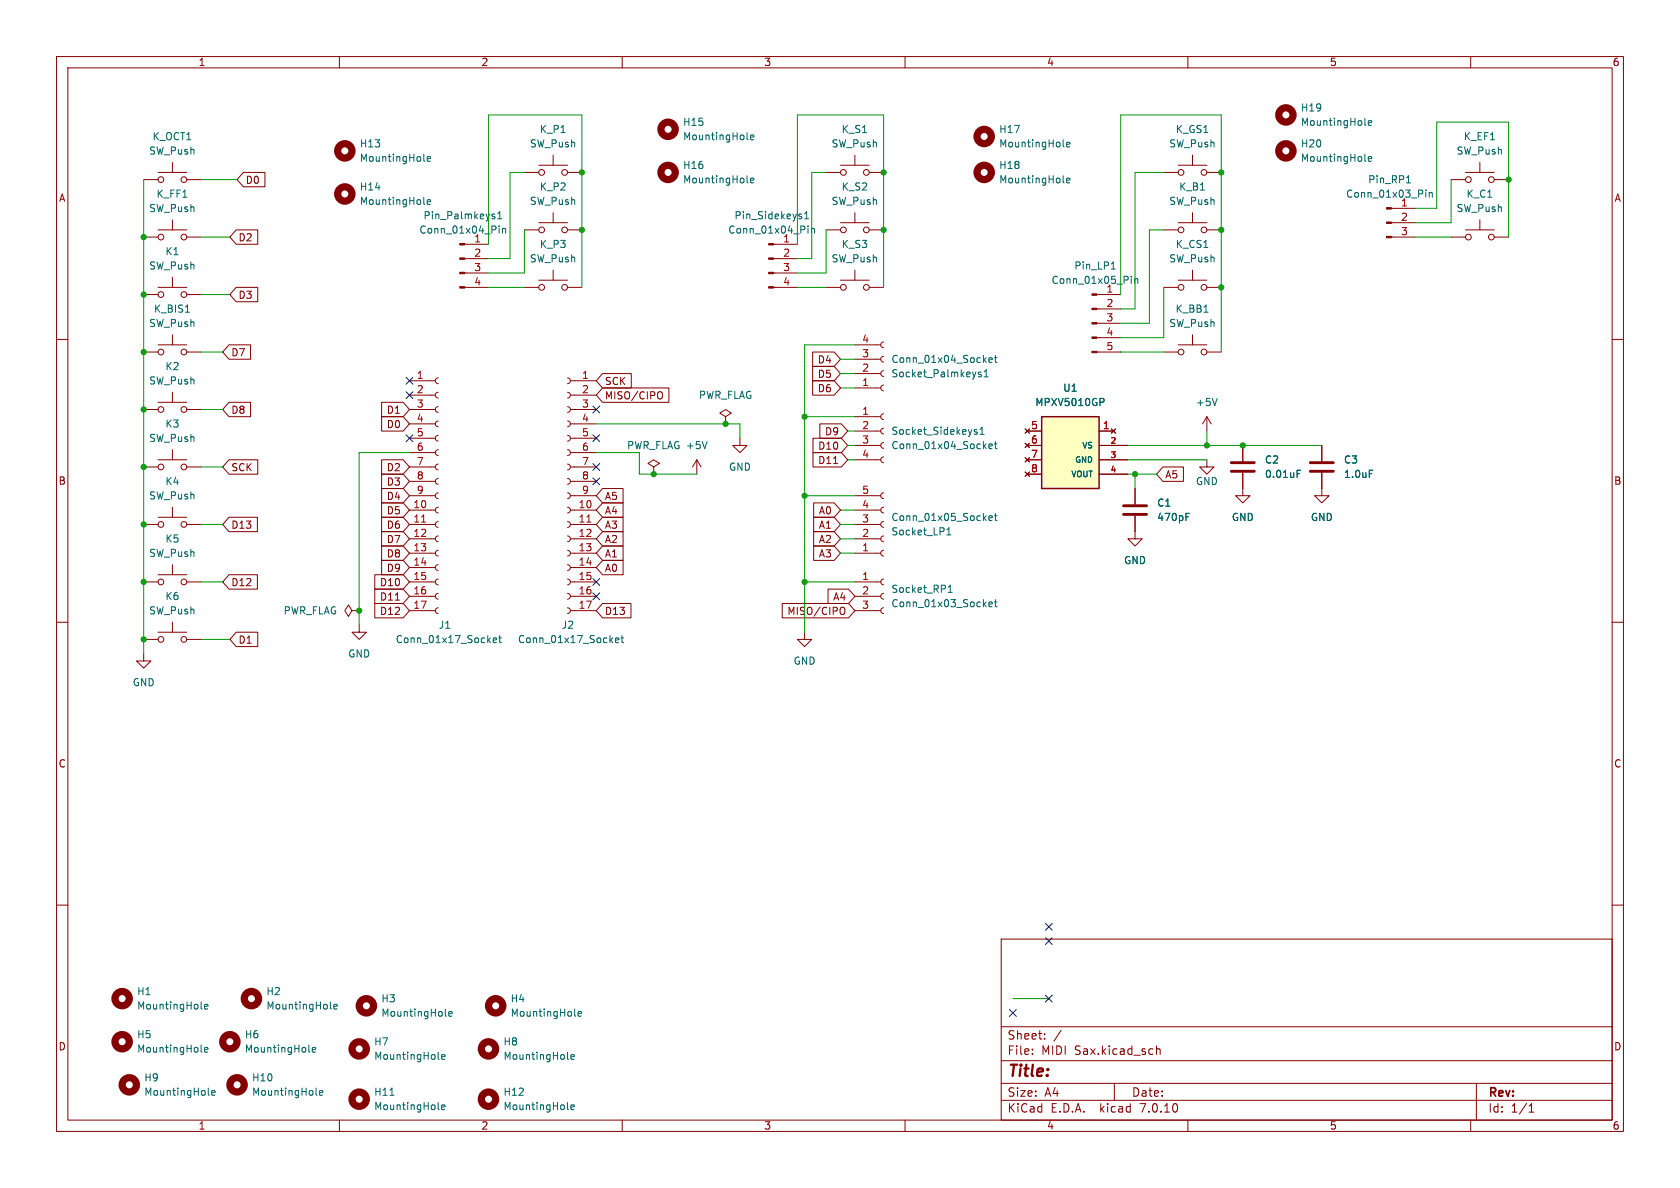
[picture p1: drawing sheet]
<svg xmlns="http://www.w3.org/2000/svg" width="297mm" height="210mm" viewBox="0 0 297 210" stroke-linecap="round" stroke-linejoin="round" font-family="sans-serif">
<g fill="none" stroke="#840000" stroke-width=".18">
<path d="M10 10h277v190h-277zM12 12h273v186h-273zM60 10v2M110 10v2M160 10v2M210 10v2M260 10v2M25.4 31.8h2.5M27.9 30.5h5.1M30.5 28.7v1.8M30.5 38.9v1.7M33 31.8h2.6"/>
<path d="M43 30.5h3.8v2.5h-3.8l-1.1-1.2zM92.7 30.5h2.5M95.2 29.2h5.1M95.2 39.4h5.1M97.8 27.4v1.8M97.8 37.6v1.8M100.3 30.5h2.6M146 30.5h2.6M148.6 29.2h5.1M148.6 39.4h5.1M151.1 27.4v1.8M151.1 37.6v1.8"/>
<path d="M153.7 30.5h2.5M205.7 30.5h2.6M208.3 29.2h5.1M208.3 39.4h5.1M210.8 27.4v1.8M210.8 37.6v1.8M213.4 30.5h2.5M246 39.4h4.2M246 36.8h4.2M256.5 31.8h2.6M259.1 30.5h5.1M261.6 28.7v1.8"/>
<path d="M261.6 38.9v1.7M264.2 31.8h2.5M10 60h2M25.4 52.1h2.5M25.4 41.9h2.5M27.9 50.8h5.1M27.9 40.6h5.1M30.5 49v1.8M30.5 59.2v1.8M33 52.1h2.6M33 41.9h2.6M41.8 50.8h3.8v2.5h-3.8l-1.2-1.2z"/>
<path d="M41.8 40.6h3.8v2.6h-3.8l-1.2-1.3zM82.1 50.8h4.3M82.1 48.3h4.3M82.1 45.7h4.3M82.1 43.2h4.3M92.7 50.8h2.5M92.7 40.6h2.5M95.2 49.5h5.1M97.8 47.8v1.7M100.3 50.8h2.6M100.3 40.6h2.6M136.8 50.8h4.2"/>
<path d="M136.8 48.3h4.2M136.8 45.7h4.2M136.8 43.2h4.2M146 50.8h2.6M146 40.6h2.6M148.6 49.5h5.1M151.1 47.8v1.7M153.7 50.8h2.5M153.7 40.6h2.5M193.9 52.1h4.2M193.9 59.7h4.2M193.9 57.2h4.2"/>
<path d="M193.9 54.6h4.2M205.7 50.8h2.6M205.7 40.6h2.6M208.3 49.5h5.1M210.8 47.8v1.7M210.8 59.2v1.8M213.4 50.8h2.5M213.4 40.6h2.5M246 41.9h4.2M256.5 41.9h2.6M259.1 40.6h5.1M264.2 41.9h2.5"/>
<path d="M285 60h2M25.4 72.4h2.5M25.4 62.2h2.5M27.9 71.1h5.1M27.9 61h5.1M30.5 69.3v1.8M30.5 79.5v1.8M33 72.4h2.6M33 62.2h2.6M40.5 71.1h3.8v2.6h-3.8l-1.1-1.3zM40.5 61h3.8v2.5h-3.8l-1.1-1.3zM67.5 71.1h3.8l1.1 1.3-1.1 1.3h-3.8z"/>
<path d="M67.5 73.7h3.8l1.1 1.2-1.1 1.3h-3.8zM72.4 72.4h4.6M72.4 77.5h4.6M72.4 74.9h4.6M72.4 69.9h4.6M72.4 67.3h4.6M77.5 79.5l-.4 .1-.1 .4 .1 .4 .4 .1M77.5 77l-.4 .1-.1 .4 .1 .3 .4 .2M77.5 74.4l-.4 .2-.1 .3 .1 .4 .4 .1M77.5 71.9l-.4 .1-.1 .4 .1 .3 .4 .2M77.5 69.3l-.4 .2-.1 .3 .1 .4 .4 .2M77.5 66.8l-.4 .1-.1 .4 .1 .4 .4 .1"/>
<path d="M100.3 79.5l.4 .2 .1 .3-.1 .4-.4 .1M100.3 77l.4 .1 .1 .4-.1 .3-.4 .2M100.3 74.4l.4 .2 .1 .3-.1 .4-.4 .1M100.3 71.9l.4 .1 .1 .4-.1 .4-.4 .1M100.3 69.3l.4 .2 .1 .4-.1 .3-.4 .2M100.3 66.8l.4 .2 .1 .3-.1 .4-.4 .1M100.8 72.4h4.6M100.8 77.5h4.6M100.8 74.9h4.6M100.8 69.9h4.6M100.8 67.3h4.6M106.5 66h5.1v2.6h-5.1l-1.1-1.3z"/>
<path d="M106.5 68.6h11.8v2.5h-11.8l-1.1-1.2zM116.6 69.3a.43 .43 0 0 1 .5 .4v.4a.43 .43 0 0 1-.5 .4M128.3 73.7l1-.7-1-.6-1 .6 1 .7v1.2M128.3 74.9h.1M130.8 77.5v1.2h1.3l-1.3 1.3-1.3-1.3h1.3M143.7 64.8h3.8l1.1 1.2-1.1 1.3h-3.8zM143.7 67.3h3.8l1.1 1.3-1.1 1.3h-3.8zM143.7 62.2h3.8l1.1 1.3-1.1 1.3h-3.8zM143.7 77.5h5l1.2 1.2-1.2 1.3h-5zM144.9 74.9h3.8l1.2 1.3-1.2 1.3h-3.8zM151.1 61h4.6M151.1 63.5h4.6"/>
<path d="M151.1 66h4.6M151.1 68.6h4.6M151.1 78.7h4.6M151.1 76.2h4.6M151.1 73.7h4.6M156.2 60.5l-.3 .1-.2 .3 .1 .4 .4 .2M156.2 63l-.3 .1-.2 .4 .1 .4 .4 .1M156.2 65.5l-.3 .2-.2 .3 .1 .4 .4 .1M156.2 68.1l-.3 .1-.2 .4 .1 .3 .4 .2M156.2 78.2l-.3 .2-.2 .3 .1 .4 .4 .1M156.2 75.7l-.3 .1-.2 .4 .1 .4 .4 .1M156.2 73.2l-.3 .1-.2 .3 .1 .4 .4 .2"/>
<path d="M181.2 75.8l.8 .8M181.2 78.4l.8 .7M181.6 78.7h2.5M181.6 76.2h2.5M182 75.8l-.8 .8M182 78.4l-.8 .7M193.9 62.2h4.2M194.3 78.7h5.1M194.3 76.2h2.5M196.5 75.8l.7 .8M197.2 75.8l-.7 .8M205.7 62.2h2.6"/>
<path d="M208.3 61h5.1M213.4 62.2h2.5M213.4 73.7l-.8 1.2M213.4 73.7v2.5M213.4 73.7l.7 1.2M219.7 78.7v2.8M233.7 78.7v2.8M25.4 82.6h2.5M25.4 92.7h2.5M27.9 81.3h5.1M27.9 91.4h5.1M30.5 89.7v1.7"/>
<path d="M30.5 99.8v1.8M33 82.6h2.6M33 92.7h2.6M40.5 91.4h5v2.6h-5l-1.1-1.3zM40.5 81.3h5.1v2.5h-5.1l-1.1-1.2zM67.5 86.4h3.8l1.1 1.2-1.1 1.3h-3.8zM67.5 99.1h3.8l1.1 1.2-1.1 1.3h-3.8zM67.5 94h3.8l1.1 1.3-1.1 1.2h-3.8zM67.5 88.9h3.8l1.1 1.3-1.1 1.2h-3.8zM67.5 91.4h3.8l1.1 1.3-1.1 1.3h-3.8zM67.5 81.3h3.8l1.1 1.3-1.1 1.2h-3.8zM67.5 96.5h3.8l1.1 1.3-1.1 1.3h-3.8z"/>
<path d="M67.5 83.8h3.8l1.1 1.3-1.1 1.3h-3.8zM72.4 82.6h4.6M72.4 92.7h4.6M72.4 87.6h4.6M72.4 90.2h4.6M72.4 95.3h4.6M72.4 97.8h4.6M72.4 85.1h4.6M72.4 80h4.6M77.5 99.8l-.4 .2-.1 .3 .1 .4 .4 .1M77.5 97.3l-.4 .1-.1 .4 .1 .3 .4 .2M77.5 94.7l-.4 .2-.1 .3 .1 .4 .4 .2"/>
<path d="M77.5 92.2l-.4 .1-.1 .4 .1 .4 .4 .1M77.5 89.7l-.4 .1-.1 .4 .1 .3 .4 .2M77.5 87.1l-.4 .2-.1 .3 .1 .4 .4 .1M77.5 84.6l-.4 .1-.1 .4 .1 .3 .4 .2M77.5 82l-.4 .2-.1 .3 .1 .4 .4 .2M100.3 99.8l.4 .2 .1 .3-.1 .4-.4 .1M100.3 97.3l.4 .1 .1 .4-.1 .4-.4 .1M100.3 94.7l.4 .2 .1 .4-.1 .3-.4 .2M100.3 92.2l.4 .2 .1 .3-.1 .4-.4 .1M100.3 89.7l.4 .1 .1 .4-.1 .3-.4 .2M100.3 87.1l.4 .2 .1 .3-.1 .4-.4 .1M100.3 84.6l.4 .1 .1 .4-.1 .4-.4 .1"/>
<path d="M100.3 82l.4 .2 .1 .4-.1 .3-.4 .2M100.8 82.6h4.6M100.8 92.7h4.6M100.8 87.6h4.6M100.8 90.2h4.6M100.8 95.3h4.6M100.8 97.8h4.6M100.8 85.1h4.6M100.8 80h4.6M106.5 94h3.7v2.5h-3.7l-1.1-1.2zM106.5 88.9h3.7v2.5h-3.7l-1.1-1.2zM106.5 86.4h3.7v2.5h-3.7l-1.1-1.3z"/>
<path d="M106.5 91.4h3.7v2.6h-3.7l-1.1-1.3zM106.5 96.5h3.7v2.6h-3.7l-1.1-1.3zM106.5 99.1h3.7v2.5h-3.7l-1.1-1.3zM115.6 82.6l1-.7-1-.6-1 .6 1 .7v1.2M115.6 83.8h.1M123.2 81.3l-.8 1.3M123.2 81.3v2.5M123.2 81.3l.8 1.3M143.7 80h5l1.2 1.3-1.2 1.3h-5zM143.8 88.9h3.7l1.1 1.3-1.1 1.2h-3.7zM143.8 91.4h3.7l1.1 1.3-1.1 1.3h-3.7zM143.8 94h3.7l1.1 1.3-1.1 1.2h-3.7z"/>
<path d="M143.8 96.5h3.7l1.1 1.3-1.1 1.3h-3.7zM147.4 82h.7M151.1 81.3h4.6M151.1 92.7h4.6M151.1 87.6h4.6M151.1 90.2h4.6M151.1 95.3h4.6M151.1 97.8h4.6M156.2 80.8l-.3 .1-.2 .4 .1 .3 .4 .2M156.2 87.1l-.3 .2-.2 .3 .1 .4 .4 .1M156.2 89.7l-.3 .1-.2 .4 .1 .3 .4 .2M156.2 92.2l-.3 .1-.2 .4 .1 .4 .4 .1"/>
<path d="M156.2 94.7l-.3 .2-.2 .3 .1 .4 .4 .2M156.2 97.3l-.3 .1-.2 .4 .1 .3 .4 .2M181.2 80.9l.8 .8M181.2 83.4l.8 .8M181.6 81.3h2.5M181.6 83.8h2.5M182 80.9l-.8 .8M182 83.4l-.8 .8M194.3 81.3h5.1M194.3 83.8h5.1M200.7 91.2v4.1h1.2l-1.2 1.2-1.3-1.2h1.3M200.7 86.4v2.8"/>
<path d="M205.6 82.5h3.6v2.6h-3.6l-1.1-1.3zM213.4 81.3v1.3h1.2l-1.2 1.2-1.3-1.2h1.3M219.7 83.6v4h1.3l-1.3 1.3-1.3-1.3h1.3M233.7 83.6v4h1.2l-1.2 1.3-1.3-1.3h1.3M10 110h2M25.4 115.6v1.2h1.3l-1.3 1.3-1.3-1.3h1.3M25.4 102.9h2.5M25.4 113h2.5M27.9 101.6h5.1M27.9 111.8h5.1M30.5 110v1.8M33 102.9h2.6"/>
<path d="M33 113h2.6M40.5 101.6h5v2.5h-5l-1.1-1.2zM41.8 111.8h3.8v2.5h-3.8l-1.2-1.3zM62.2 108l-.6-1.1-.6 1.1 .6 1 .6-1h1.3M63.5 110.5v1.3h1.3l-1.3 1.2-1.3-1.2h1.3M63.5 108h.1M66.3 101.6h5l1.1 1.3-1.1 1.2h-5zM66.3 106.7h5l1.1 1.3-1.1 1.2h-5zM66.3 104.1h5l1.1 1.3-1.1 1.3h-5zM69.9 106.1h.7M72.4 108h4.6M72.4 105.4h4.6"/>
<path d="M72.4 102.9h4.6M72.4 100.3h4.6M77.5 107.4l-.4 .2-.1 .3 .1 .4 .4 .2M77.5 104.9l-.4 .1-.1 .4 .1 .4 .4 .1M77.5 102.4l-.4 .1-.1 .4 .1 .3 .4 .2M100.3 107.4l.4 .2 .1 .4-.1 .3-.4 .2M100.3 104.9l.4 .2 .1 .3-.1 .4-.4 .1M100.3 102.4l.4 .1 .1 .4-.1 .3-.4 .2M100.8 108h4.6M100.8 105.4h4.6M100.8 102.9h4.6M100.8 100.3h4.6"/>
<path d="M106.5 106.7h5v2.5h-5l-1.1-1.2zM138.3 106.7h11.7l1.1 1.3-1.1 1.2h-11.7zM142.2 111.8v1.2h1.3l-1.3 1.3-1.2-1.3h1.2M146.4 104.1h3.6l1.1 1.3-1.1 1.3h-3.6zM148.8 107.4a.43 .43 0 0 1 .6 .4v.4a.43 .43 0 0 1-.6 .4M151.1 108h4.6M151.1 105.4h4.6M151.1 102.9h4.6M156.2 107.4l-.3 .2-.2 .3 .1 .4 .4 .2M156.2 104.9l-.3 .1-.2 .4 .1 .4 .4 .1M156.2 102.4l-.3 .1-.2 .4 .1 .3 .4 .2M285 110h2"/>
<path d="M10 160h2M285 160h2M177 166h108v32h-108zM60 198v2M110 198v2M160 198v2M177 194.5h108M177 191.5h108M177 187.5h108M177 181.5h108M182.5 186.3v.1M182.5 185.5v.1"/>
<path d="M184.7 183.6v.1M184.7 182.8v.1M187.6 182.1l-1.3 2M197 191.5v3M204.5 184.9v1.5M204.5 185.5l.2-.1 .3 .1 .1 .9M210 198v2M260 198v2M261 191.5v6.5M270.3 196.6h.9M270.3 195.5l.4-.4v1.5"/>
<circle cx="28.4" cy="31.8" r=".51"/>
<circle cx="32.5" cy="31.8" r=".51"/>
<circle cx="95.8" cy="30.5" r=".51"/>
<circle cx="99.8" cy="30.5" r=".51"/>
<circle cx="149.1" cy="30.5" r=".51"/>
<circle cx="153.2" cy="30.5" r=".51"/>
<circle cx="208.8" cy="30.5" r=".51"/>
<circle cx="212.9" cy="30.5" r=".51"/>
<circle cx="259.6" cy="31.8" r=".51"/>
<circle cx="263.7" cy="31.8" r=".51"/>
<circle cx="28.4" cy="41.9" r=".51"/>
<circle cx="28.4" cy="52.1" r=".51"/>
<circle cx="32.5" cy="41.9" r=".51"/>
<circle cx="32.5" cy="52.1" r=".51"/>
<circle cx="95.8" cy="40.6" r=".51"/>
<circle cx="95.8" cy="50.8" r=".51"/>
<circle cx="99.8" cy="40.6" r=".51"/>
<circle cx="99.8" cy="50.8" r=".51"/>
<circle cx="149.1" cy="50.8" r=".51"/>
<circle cx="149.1" cy="40.6" r=".51"/>
<circle cx="153.2" cy="40.6" r=".51"/>
<circle cx="153.2" cy="50.8" r=".51"/>
<circle cx="208.8" cy="40.6" r=".51"/>
<circle cx="208.8" cy="50.8" r=".51"/>
<circle cx="212.9" cy="50.8" r=".51"/>
<circle cx="212.9" cy="40.6" r=".51"/>
<circle cx="259.6" cy="41.9" r=".51"/>
<circle cx="263.7" cy="41.9" r=".51"/>
<circle cx="28.4" cy="72.4" r=".51"/>
<circle cx="28.4" cy="62.2" r=".51"/>
<circle cx="32.5" cy="72.4" r=".51"/>
<circle cx="32.5" cy="62.2" r=".51"/>
<circle cx="208.8" cy="62.2" r=".51"/>
<circle cx="212.9" cy="62.2" r=".51"/>
<circle cx="28.4" cy="92.7" r=".51"/>
<circle cx="28.4" cy="82.6" r=".51"/>
<circle cx="32.5" cy="82.6" r=".51"/>
<circle cx="32.5" cy="92.7" r=".51"/>
<circle cx="28.4" cy="102.9" r=".51"/>
<circle cx="28.4" cy="113" r=".51"/>
<circle cx="32.5" cy="102.9" r=".51"/>
<circle cx="32.5" cy="113" r=".51"/>
</g>
<g fill="#840000" stroke="#840000" stroke-width=".18">
<path d="M135.9 50.7h.9v.2h-.9z"/>
<path d="M135.9 48.1h.9v.3h-.9z"/>
<path d="M135.9 45.6h.9v.2h-.9z"/>
<path d="M135.9 43.1h.9v.2h-.9z"/>
<path d="M81.3 50.7h.8v.2h-.8z"/>
<path d="M81.3 48.1h.8v.3h-.8z"/>
<path d="M81.3 45.6h.8v.2h-.8z"/>
<path d="M81.3 43.1h.8v.2h-.8z"/>
<path d="M193 62.1h.9v.3h-.9z"/>
<path d="M193 59.6h.9v.2h-.9z"/>
<path d="M193 57h.9v.3h-.9z"/>
<path d="M193 54.5h.9v.2h-.9z"/>
<path d="M193 51.9h.9v.3h-.9z"/>
<path d="M245.1 41.8h.9v.2h-.9z"/>
<path d="M245.1 39.2h.9v.3h-.9z"/>
<path d="M245.1 36.7h.9v.3h-.9z"/>
</g>
<g fill="none" stroke="#006464" stroke-width=".18">
<path d="M74.9 36l.2 .1M74.9 28.3l.2 .2M75.5 35.7l.6-.1v-.2l-.4-.1-.2 .2 .1 .6h.5M75.5 28.1l.6-.1v-.3h-.4l-.2 .2 .1 .6h.5M87.1 38.3h.3l.1 .2-.2 .2h-.2M87.1 37.8l.3 .1M88 38.7h.7M88 37.8l.4-.4v1.3M88.2 39.9v.2M132.1 32.1l.2 .2M132.1 24.5l.2 .2M132.7 31.9l.6-.1-.1-.3h-.3l-.2 .2v.6h.5"/>
<path d="M132.7 24.3l.6-.1-.1-.3h-.3l-.2 .1v.6h.5M141.7 38.3v.3M142.2 38.7h.8M142.2 37.8l.4-.4v1.3M142.8 39.9v.2M187.9 32.1l.2 .2M187.9 25.8l.2 .2M188.6 31.9l.6-.1-.1-.3h-.4l-.1 .2v.6h.5M188.6 25.6l.6-.2-.1-.2-.4-.1-.1 .2v.6h.5M241.3 28.3l.2 .2M241.3 22l.2 .2M241.9 28.1l.6-.1-.1-.3h-.3l-.2 .2 .1 .6h.4"/>
<path d="M241.9 21.7l.6-.1-.1-.2-.3-.1-.2 .2 .1 .6h.4M248.6 32.3h.8M252.1 33.6v.1M252.1 34v.9M252.7 34v.9M252.7 34.1l.2-.1 .3 .1v.8M32.8 55.2h.7M88.2 40.4v.8M88.8 40.5l.2-.1h.3l.1 .8M88.8 40.4v.8M142.8 40.4v.8M143.4 40.4v.8"/>
<path d="M143.4 40.5l.2-.1h.3l.1 .8M196.5 47.6h.7M196.7 46.5l.1-.2v1.3M200 48.8v.2M200 49.3v.8M200.6 49.3v.8M200.6 49.4l.2-.1h.3v.8M212.8 55.2h.8M125 78l-.4 1.3M172.3 76.3l.4 .1 .1 .2-.2 .2-.4-.1M172.3 76h.4M173.3 76.8h.7"/>
<path d="M173.3 75.9l.3-.4v1.3M173.4 65.8h-.3l-.1 .2v.1l.4 .2v.3h-.4M174 66.6h.7M174 65.7l.3-.4v1.3M174.8 63.7l.6-.2v-.2l-.4-.1-.2 .2 .1 .6h.5M174.8 78.9l.6-.1v-.3h-.4l-.2 .2 .1 .6h.5M175.8 63.2h.5M175.8 78.5h.5M176 62.8v1.1l.3 .2M176 78v1.1l.3 .2M194.9 70.4l.3 .3-.1 .3-.2 .1M215.2 70.4l-.4 1.3"/>
<path d="M167.4 94.6h.7M167.4 93.7l.4-.4v1.3M174.8 91.6l.6-.1v-.3h-.4l-.2 .2 .1 .6h.5M175.8 91.2h.5M176 90.7v1.1l.3 .2M209.7 91.4h.4M209.7 90.7h.6M229.3 83.7h.4M229.3 83.1h.6M242.1 83.1h.6M87.2 113.2l.6-.1-.1-.3h-.3l-.2 .1 .1 .6h.4M88.2 112.8h.4"/>
<path d="M88.3 112.3v1.1l.3 .2M108.8 113.2l.6-.1v-.3h-.4l-.2 .1 .1 .6h.5M109.8 112.8h.5M110 112.3v1.1l.3 .2M167.6 104.7h.8M167.6 103.8l.4-.4v1.3M174.8 106.8l.6-.1v-.2l-.4-.1-.2 .2 .1 .6h.5M175.8 106.4h.5M176 106v1.1l.3 .2M35.5 178.2l.2 .2M36.2 178l.6-.2-.1-.2-.4-.1-.1 .2v.6h.5M58.4 178.2l.2 .2"/>
<path d="M59 178l.6-.2v-.2l-.4-.1-.2 .2 .1 .6h.5M78.7 179.5l.2 .1M79.3 179.2l.6-.1v-.2l-.4-.1-.2 .2 .1 .6h.5M101.6 179.5l.2 .1M102.2 179.2l.6-.1-.1-.2-.3-.1-.2 .2 .1 .6h.4M35.5 185.8l.2 .2M36.2 185.6l.6-.1-.1-.3h-.4l-.1 .1v.6h.5M36.8 193.4l.2 .2M37.4 193.2l.6-.1v-.3h-.4l-.2 .2 .1 .6h.5M54.6 185.8l.2 .2M55.2 185.6l.6-.1-.1-.3h-.3l-.2 .1 .1 .6h.4M55.9 193.4l.2 .2"/>
<path d="M56.5 193.2l.6-.1-.1-.3h-.3l-.2 .2v.6h.5M68.9 193.6h.8M77.5 196l.1 .2M77.5 187.1l.1 .2M78.1 195.7l.6-.1-.1-.2-.4-.1-.1 .2v.6h.5M78.1 186.8l.6-.1-.1-.2-.4-.1-.1 .2v.6h.5M100.3 196l.2 .2M100.3 187.1l.2 .2M100.9 195.7l.6-.1v-.2l-.4-.1-.2 .2 .1 .6h.5M100.9 186.8l.6-.1v-.2l-.4-.1-.2 .2 .1 .6h.5"/>
</g>
<g fill="none" stroke="#840000" stroke-width="1.3">
<circle cx="61" cy="34.3" r="1.27"/>
<circle cx="61" cy="26.7" r="1.27"/>
<circle cx="118.1" cy="22.9" r="1.27"/>
<circle cx="118.1" cy="30.5" r="1.27"/>
<circle cx="174" cy="30.5" r="1.27"/>
<circle cx="174" cy="24.1" r="1.27"/>
<circle cx="227.3" cy="20.3" r="1.27"/>
<circle cx="227.3" cy="26.7" r="1.27"/>
<circle cx="21.6" cy="176.5" r="1.27"/>
<circle cx="44.4" cy="176.5" r="1.27"/>
<circle cx="64.8" cy="177.8" r="1.27"/>
<circle cx="87.6" cy="177.8" r="1.27"/>
<circle cx="21.6" cy="184.1" r="1.27"/>
<circle cx="22.9" cy="191.8" r="1.27"/>
<circle cx="40.6" cy="184.1" r="1.27"/>
<circle cx="41.9" cy="191.8" r="1.27"/>
<circle cx="63.5" cy="185.4" r="1.27"/>
<circle cx="63.5" cy="194.3" r="1.27"/>
<circle cx="86.4" cy="185.4" r="1.27"/>
<circle cx="86.4" cy="194.3" r="1.27"/>
</g>
<path d="M184.1 73.7h10.2v12.7h-10.2z" fill="#ffffc2" stroke="#ffffc2" stroke-width=".18"/>
<path d="M184.1 73.7h10.2v12.7h-10.2z" fill="none" stroke="#840000" stroke-width=".25"/>
<path d="M198.6 90.9h4.1M198.6 89.4h4.1M217.7 83.3h4M217.7 81.8h4M231.6 83.3h4.1M231.6 81.8h4.1" fill="none" stroke="#840000" stroke-width=".51"/>
<path d="M74.5 92.3h.8M103.7 92.3h.8" fill="none" stroke="#a90000" stroke-width=".18"/>
<g fill="none" stroke="#009600" stroke-width=".18">
<path d="M25.4 31.8v83.8M35.6 31.8h6.3M92.7 30.5h-2.5v15.2h-3.8M146 30.5h-2.5v15.2h-2.5M205.7 30.5h-5v24.1h-2.6M250.2 36.8h3.8v-15.2h12.7v20.3M256.5 31.8v7.6h-6.3M35.6 41.9h5M35.6 52.1h5M86.4 43.2v-22.9h16.5v30.5M86.4 50.8h6.3M92.7 40.6v7.7h-6.3"/>
<path d="M141 43.2v-22.9h15.2v30.5M141 50.8h5M146 40.6v7.7h-5M198.1 52.1v-31.8h17.8v41.9M205.7 40.6h-2.5v16.6h-5.1M205.7 50.8v8.9h-7.6M250.2 41.9h6.3M35.6 62.2h3.8M35.6 72.4h3.8M105.4 74.9h25.4v2.6M142.2 73.7h8.9M148.6 68.6h2.5"/>
<path d="M148.6 63.5h2.5M148.6 66h2.5M149.9 78.7h1.2M149.9 76.2h1.2M151.1 61h-8.9v50.8M198.1 62.2h7.6M199.4 78.7h34.3M213.4 76.2v2.5M35.6 92.7h3.8M35.6 82.6h3.8M72.4 80h-8.9v30.5M105.4 80h7.6v3.8h10.2"/>
<path d="M142.2 87.6h8.9M148.6 90.2h2.5M148.6 92.7h2.5M148.6 95.3h2.5M148.6 97.8h2.5M149.9 81.3h1.2M199.4 81.3h14M199.4 83.8h5.1M200.7 83.8v2.6M35.6 102.9h3.8M35.6 113h5M142.2 102.9h8.9"/>
<path d="M179.1 176.5h6.3"/>
</g>
<g fill="none" stroke="#000084" stroke-width=".18">
<path d="M71.8 69.2l1.2 1.3M71.8 66.7l1.2 1.2M71.8 76.9l1.2 1.2M73 69.2l-1.2 1.3M73 66.7l-1.2 1.2M73 76.9l-1.2 1.2M104.8 76.9l1.2 1.2M104.8 71.8l1.2 1.2M106 76.9l-1.2 1.2M106 71.8l-1.2 1.2M104.8 81.9l1.2 1.3M104.8 84.5l1.2 1.2"/>
<path d="M106 81.9l-1.2 1.3M106 84.5l-1.2 1.2M104.8 104.8l1.2 1.2M104.8 102.3l1.2 1.2M106 104.8l-1.2 1.2M106 102.3l-1.2 1.2M178.5 178.5l1.2 1.2M179.7 178.5l-1.2 1.2M184.8 163.2l1.2 1.2M184.8 165.8l1.2 1.2M184.8 175.9l1.2 1.2M186 163.2l-1.2 1.2"/>
<path d="M186 165.8l-1.2 1.2M186 175.9l-1.2 1.2"/>
</g>
<g fill="#009600" stroke="#009600" stroke-width=".18">
<circle cx="142.2" cy="87.6" r=".46"/>
<circle cx="128.3" cy="74.9" r=".46"/>
<circle cx="142.2" cy="73.7" r=".46"/>
<circle cx="156.2" cy="40.6" r=".46"/>
<circle cx="142.2" cy="102.9" r=".46"/>
<circle cx="219.7" cy="78.7" r=".46"/>
<circle cx="200.7" cy="83.8" r=".46"/>
<circle cx="213.4" cy="78.7" r=".46"/>
<circle cx="25.4" cy="72.4" r=".46"/>
<circle cx="25.4" cy="82.6" r=".46"/>
<circle cx="25.4" cy="62.2" r=".46"/>
<circle cx="63.5" cy="108" r=".46"/>
<circle cx="25.4" cy="92.7" r=".46"/>
<circle cx="215.9" cy="30.5" r=".46"/>
<circle cx="215.9" cy="40.6" r=".46"/>
<circle cx="215.9" cy="50.8" r=".46"/>
<circle cx="156.2" cy="30.5" r=".46"/>
<circle cx="266.7" cy="31.8" r=".46"/>
<circle cx="102.9" cy="40.6" r=".46"/>
<circle cx="102.9" cy="30.5" r=".46"/>
<circle cx="25.4" cy="52.1" r=".46"/>
<circle cx="25.4" cy="41.9" r=".46"/>
<circle cx="25.4" cy="102.9" r=".46"/>
<circle cx="25.4" cy="113" r=".46"/>
<circle cx="115.6" cy="83.8" r=".46"/>
</g>
<text font-size="2.8" fill="#840000" x="178" y="190.9">Title:</text>
<g font-size="2.1" fill="#840000">
<text x="178" y="184">Sheet:</text>
<text x="178" y="186.7">File:</text>
<text x="184.1" y="186.7">MIDI</text>
<text x="190" y="186.7">Sax.kicad_sch</text>
<text x="178" y="196.9">KiCad</text>
<text x="178" y="194.1">Size:</text>
<text x="184.7" y="194.1">A4</text>
<text x="185.7" y="196.9">E.D.A.</text>
<text x="194.6" y="196.9">kicad</text>
<text x="200" y="194.1">Date:</text>
<text x="201.8" y="196.9">7.0.10</text>
<text x="263" y="194.3">Rev:</text>
<text x="263" y="196.9">Id:</text>
<text x="267.1" y="196.9">1/1</text>
</g>
<g font-size="1.8" fill="#840000">
<text x="35" y="11.9">1</text>
<text x="85" y="11.9">2</text>
<text x="135" y="11.9">3</text>
<text x="185" y="11.9">4</text>
<text x="235" y="11.9">5</text>
<text x="285" y="11.9">6</text>
<text x="10.3" y="35.9">A</text>
<text x="43.3" y="32.7">D0</text>
<text x="285.3" y="35.9">A</text>
<text x="42.1" y="42.9">D2</text>
<text x="42.1" y="53">D3</text>
<text x="40.8" y="63.2">D7</text>
<text x="144.5" y="64.5">D4</text>
<text x="106.8" y="68.3">SCK</text>
<text x="106.8" y="70.8">MISO/CIPO</text>
<text x="144.5" y="67">D5</text>
<text x="144.5" y="69.5">D6</text>
<text x="40.8" y="73.3">D8</text>
<text x="68.3" y="73.3">D1</text>
<text x="68.3" y="75.9">D0</text>
<text x="145.7" y="77.2">D9</text>
<text x="40.8" y="83.5">SCK</text>
<text x="68.3" y="83.5">D2</text>
<text x="144.5" y="79.7">D10</text>
<text x="144.5" y="82.2">D11</text>
<text x="10.3" y="85.9">B</text>
<text x="68.3" y="88.6">D4</text>
<text x="68.3" y="86">D3</text>
<text x="106.8" y="88.6">A5</text>
<text x="205.9" y="84.8">A5</text>
<text x="285.3" y="85.9">B</text>
<text x="40.8" y="93.7">D13</text>
<text x="68.3" y="91.1">D5</text>
<text x="68.3" y="93.7">D6</text>
<text x="106.8" y="91.1">A4</text>
<text x="106.8" y="93.7">A3</text>
<text x="144.7" y="91.1">A0</text>
<text x="144.7" y="93.7">A1</text>
<text x="68.3" y="101.3">D9</text>
<text x="68.3" y="96.2">D7</text>
<text x="68.3" y="98.7">D8</text>
<text x="106.8" y="96.2">A2</text>
<text x="106.8" y="98.7">A1</text>
<text x="106.8" y="101.3">A0</text>
<text x="144.7" y="96.2">A2</text>
<text x="144.7" y="98.7">A3</text>
<text x="40.8" y="103.8">D12</text>
<text x="67.1" y="103.8">D10</text>
<text x="67.1" y="106.4">D11</text>
<text x="147.2" y="106.4">A4</text>
<text x="42.1" y="114">D1</text>
<text x="67.1" y="108.9">D12</text>
<text x="106.8" y="108.9">D13</text>
<text x="139.1" y="108.9">MISO/CIPO</text>
<text x="10.3" y="135.9">C</text>
<text x="285.3" y="135.9">C</text>
<text x="10.3" y="185.9">D</text>
<text x="285.3" y="185.9">D</text>
<text x="35" y="199.9">1</text>
<text x="85" y="199.9">2</text>
<text x="135" y="199.9">3</text>
<text x="185" y="199.9">4</text>
<text x="235" y="199.9">5</text>
<text x="285" y="199.9">6</text>
</g>
<g font-size="1.8" fill="#006464">
<text x="95.3" y="23.7">K_P1</text>
<text x="120.7" y="22.5">H15</text>
<text x="148.7" y="23.7">K_S1</text>
<text x="176.5" y="23.7">H17</text>
<text x="207.8" y="23.7">K_GS1</text>
<text x="229.9" y="19.9">H19</text>
<text x="229.9" y="22.5">MountingHole</text>
<text x="26.3" y="27.5">SW_Push</text>
<text x="26.9" y="25">K_OCT1</text>
<text x="63.5" y="26.3">H13</text>
<text x="63.5" y="28.8">MountingHole</text>
<text x="93.6" y="26.3">SW_Push</text>
<text x="120.7" y="25">MountingHole</text>
<text x="146.9" y="26.3">SW_Push</text>
<text x="176.5" y="26.3">MountingHole</text>
<text x="206.6" y="26.3">SW_Push</text>
<text x="229.9" y="26.3">H20</text>
<text x="229.9" y="28.8">MountingHole</text>
<text x="257.4" y="27.5">SW_Push</text>
<text x="258.7" y="25">K_EF1</text>
<text x="27.6" y="35.2">K_FF1</text>
<text x="63.5" y="33.9">H14</text>
<text x="95.3" y="33.9">K_P2</text>
<text x="120.7" y="30.1">H16</text>
<text x="120.7" y="32.6">MountingHole</text>
<text x="148.7" y="33.9">K_S2</text>
<text x="176.5" y="30.1">H18</text>
<text x="176.5" y="32.6">MountingHole</text>
<text x="208.4" y="33.9">K_B1</text>
<text x="237.9" y="35.2">Conn_01x03_Pin</text>
<text x="241.8" y="32.6">Pin_RP1</text>
<text x="259.2" y="35.2">K_C1</text>
<text x="26.3" y="37.7">SW_Push</text>
<text x="63.5" y="36.4">MountingHole</text>
<text x="74" y="41.5">Conn_01x04_Pin</text>
<text x="74.8" y="39">Pin_Palmkeys1</text>
<text x="93.6" y="36.4">SW_Push</text>
<text x="128.7" y="41.5">Conn_01x04_Pin</text>
<text x="129.7" y="39">Pin_Sidekeys1</text>
<text x="146.9" y="36.4">SW_Push</text>
<text x="206.6" y="36.4">SW_Push</text>
<text x="247.6" y="36.6">1</text>
<text x="257.4" y="37.7">SW_Push</text>
<text x="26.3" y="47.9">SW_Push</text>
<text x="29.1" y="45.3">K1</text>
<text x="83.7" y="42.9">1</text>
<text x="93.6" y="46.6">SW_Push</text>
<text x="95.3" y="44">K_P3</text>
<text x="138.4" y="42.9">1</text>
<text x="146.9" y="46.6">SW_Push</text>
<text x="148.7" y="44">K_S3</text>
<text x="189.8" y="47.9">Pin_LP1</text>
<text x="206.6" y="46.6">SW_Push</text>
<text x="207.8" y="44">K_CS1</text>
<text x="185.8" y="50.4">Conn_01x05_Pin</text>
<text x="195.5" y="51.8">1</text>
<text x="26.3" y="58">SW_Push</text>
<text x="27.1" y="55.5">K_BIS1</text>
<text x="206.6" y="58">SW_Push</text>
<text x="207.7" y="55.5">K_BB1</text>
<text x="29.1" y="65.6">K2</text>
<text x="157.5" y="64.4">Conn_01x04_Socket</text>
<text x="26.3" y="68.2">SW_Push</text>
<text x="123.5" y="70.7">PWR_FLAG</text>
<text x="157.5" y="66.9">Socket_Palmkeys1</text>
<text x="182.9" y="72">MPXV5010GP</text>
<text x="187.9" y="69.4">U1</text>
<text x="211.3" y="72">+5V</text>
<text x="29.1" y="75.8">K3</text>
<text x="157.5" y="77.1">Socket_Sidekeys1</text>
<text x="26.3" y="78.3">SW_Push</text>
<text x="110.8" y="79.6">PWR_FLAG +5V</text>
<text x="128.8" y="83.4">GND</text>
<text x="157.5" y="79.6">Conn_01x04_Socket</text>
<text x="223.5" y="82.1">C2</text>
<text x="237.5" y="82.1">C3</text>
<text x="26.3" y="88.5">SW_Push</text>
<text x="29.1" y="86">K4</text>
<text x="204.5" y="89.8">C1</text>
<text x="211.3" y="86">GND</text>
<text x="223.5" y="84.7">0.01uF</text>
<text x="237.5" y="84.7">1.0uF</text>
<text x="157.5" y="94.8">Socket_LP1</text>
<text x="157.5" y="92.3">Conn_01x05_Socket</text>
<text x="204.5" y="92.3">470pF</text>
<text x="217.7" y="92.3">GND</text>
<text x="231.6" y="92.3">GND</text>
<text x="26.3" y="98.7">SW_Push</text>
<text x="29.1" y="96.1">K5</text>
<text x="198.6" y="99.9">GND</text>
<text x="29.1" y="106.3">K6</text>
<text x="157.5" y="105">Socket_RP1</text>
<text x="157.5" y="107.5">Conn_01x03_Socket</text>
<text x="26.3" y="108.8">SW_Push</text>
<text x="50" y="108.8">PWR_FLAG</text>
<text x="69.9" y="113.9">Conn_01x17_Socket</text>
<text x="77.5" y="111.4">J1</text>
<text x="91.5" y="113.9">Conn_01x17_Socket</text>
<text x="99.2" y="111.4">J2</text>
<text x="61.5" y="116.4">GND</text>
<text x="140.2" y="117.7">GND</text>
<text x="23.4" y="121.5">GND</text>
<text x="24.1" y="176.1">H1</text>
<text x="24.1" y="178.7">MountingHole</text>
<text x="47" y="176.1">H2</text>
<text x="47" y="178.7">MountingHole</text>
<text x="67.3" y="177.4">H3</text>
<text x="67.3" y="179.9">MountingHole</text>
<text x="90.2" y="177.4">H4</text>
<text x="90.2" y="179.9">MountingHole</text>
<text x="24.1" y="183.7">H5</text>
<text x="43.2" y="183.7">H6</text>
<text x="66" y="185">H7</text>
<text x="88.9" y="185">H8</text>
<text x="24.1" y="186.3">MountingHole</text>
<text x="25.4" y="191.4">H9</text>
<text x="43.2" y="186.3">MountingHole</text>
<text x="44.5" y="191.4">H10</text>
<text x="66" y="187.6">MountingHole</text>
<text x="88.9" y="187.6">MountingHole</text>
<text x="25.4" y="193.9">MountingHole</text>
<text x="44.5" y="193.9">MountingHole</text>
<text x="66" y="193.9">H11</text>
<text x="66" y="196.4">MountingHole</text>
<text x="88.9" y="193.9">H12</text>
<text x="88.9" y="196.4">MountingHole</text>
</g>
<g font-size="1.8" fill="#a90000">
<text x="247.6" y="39.1">2</text>
<text x="247.6" y="41.7">3</text>
<text x="83.7" y="45.5">2</text>
<text x="138.4" y="45.5">2</text>
<text x="83.7" y="48">3</text>
<text x="83.7" y="50.5">4</text>
<text x="138.4" y="48">3</text>
<text x="138.4" y="50.5">4</text>
<text x="195.5" y="54.4">2</text>
<text x="195.5" y="56.9">3</text>
<text x="195.5" y="59.4">4</text>
<text x="152.3" y="65.8">2</text>
<text x="152.3" y="63.2">3</text>
<text x="152.3" y="60.7">4</text>
<text x="195.5" y="62">5</text>
<text x="73.6" y="67.1">1</text>
<text x="73.6" y="69.6">2</text>
<text x="102.8" y="67.1">1</text>
<text x="102.8" y="69.6">2</text>
<text x="152.3" y="68.3">1</text>
<text x="73.6" y="72.1">3</text>
<text x="73.6" y="74.7">4</text>
<text x="73.6" y="77.2">5</text>
<text x="102.8" y="72.1">3</text>
<text x="102.8" y="74.7">4</text>
<text x="102.8" y="77.2">5</text>
<text x="152.3" y="73.4">1</text>
<text x="152.3" y="75.9">2</text>
<text x="182.2" y="75.9">5</text>
<text x="194.9" y="75.9">1</text>
<text x="73.6" y="79.8">6</text>
<text x="73.6" y="82.3">7</text>
<text x="102.8" y="79.8">6</text>
<text x="102.8" y="82.3">7</text>
<text x="152.3" y="78.5">3</text>
<text x="152.3" y="81">4</text>
<text x="182.2" y="78.5">6</text>
<text x="182.2" y="81">7</text>
<text x="182.2" y="83.6">8</text>
<text x="73" y="89.9">10</text>
<text x="73.6" y="84.8">8</text>
<text x="73.6" y="87.4">9</text>
<text x="102.2" y="89.9">10</text>
<text x="102.8" y="84.8">8</text>
<text x="102.8" y="87.4">9</text>
<text x="152.3" y="89.9">4</text>
<text x="152.3" y="87.4">5</text>
<text x="73" y="92.5">11</text>
<text x="73" y="95">12</text>
<text x="102.2" y="92.5">11</text>
<text x="102.2" y="95">12</text>
<text x="152.3" y="95">2</text>
<text x="152.3" y="92.5">3</text>
<text x="73" y="97.5">13</text>
<text x="73" y="100.1">14</text>
<text x="102.2" y="97.5">13</text>
<text x="102.2" y="100.1">14</text>
<text x="152.3" y="97.5">1</text>
<text x="73" y="102.6">15</text>
<text x="73" y="105.2">16</text>
<text x="73" y="107.7">17</text>
<text x="102.2" y="102.6">15</text>
<text x="102.2" y="105.2">16</text>
<text x="102.2" y="107.7">17</text>
<text x="152.3" y="102.6">1</text>
<text x="152.3" y="105.2">2</text>
<text x="152.3" y="107.7">3</text>
</g>
<g font-size="1.4" fill="#006464">
<text x="189.9" y="82">GND</text>
<text x="191.2" y="79.5">VS</text>
<text x="189.3" y="84.6">VOUT</text>
</g>
<g font-size="1.4" fill="#a90000">
<text x="196.2" y="78.5">2</text>
<text x="196.2" y="81">3</text>
<text x="196.2" y="83.6">4</text>
</g>
</svg>
